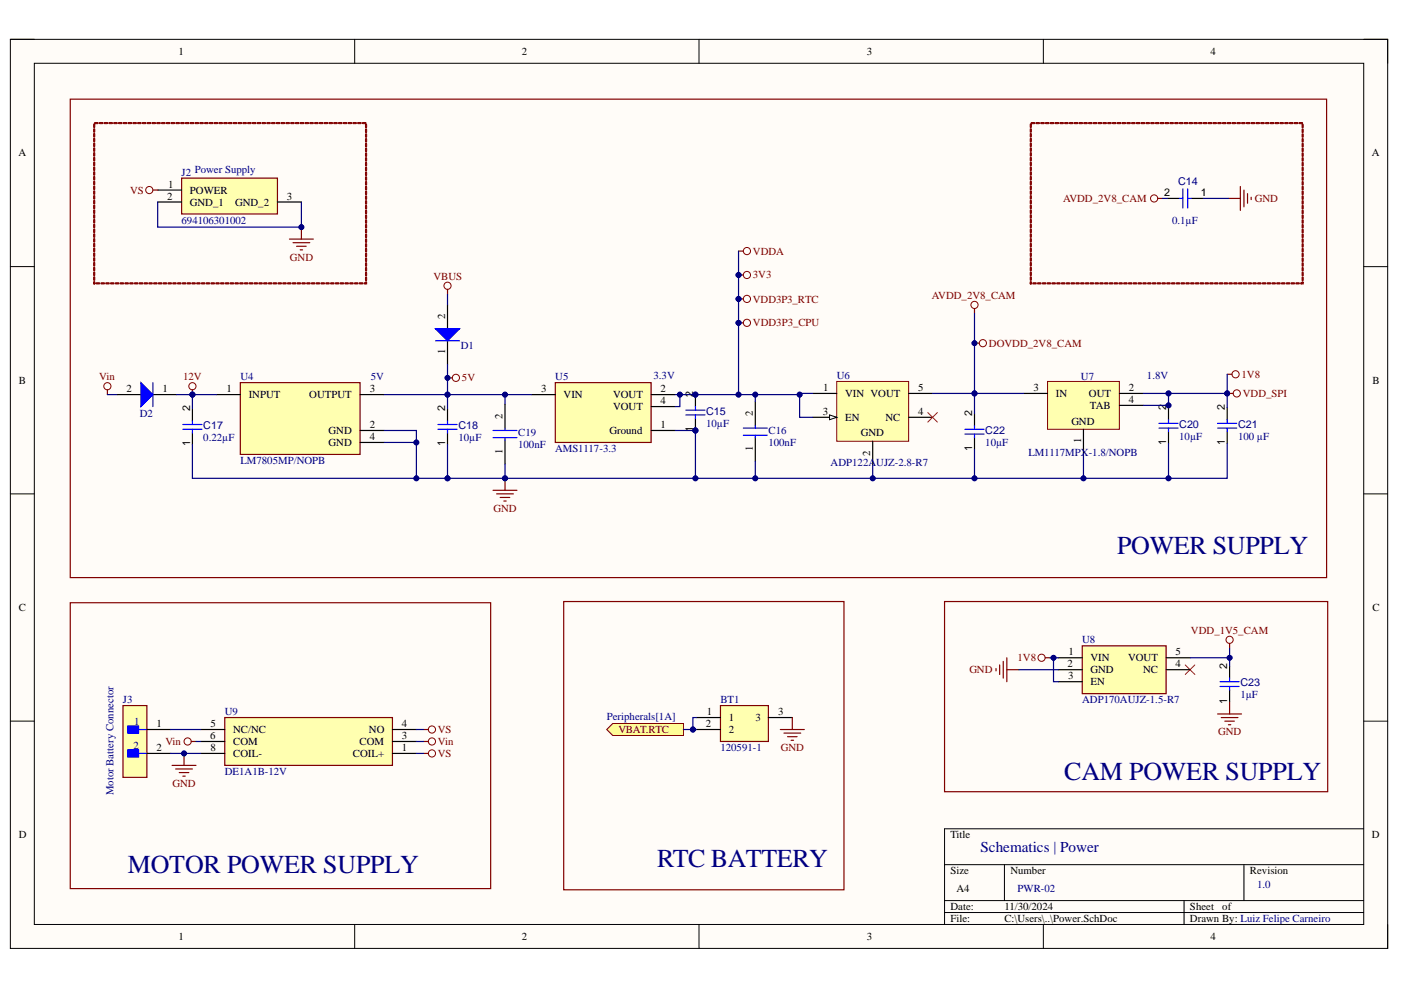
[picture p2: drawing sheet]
<svg xmlns="http://www.w3.org/2000/svg" width="297mm" height="210mm" viewBox="0 0 297 210" stroke-linecap="round" stroke-linejoin="round" font-family="sans-serif">
<path d="M2.2 8.3h292v192.8h-292z" fill-rule="evenodd" fill="#fffcf8"/>
<path d="M2.2 8.3h292v192.8h-292z" fill="none" stroke="#000" stroke-width=".21"/>
<path d="M7.3 13.4h281.8v182.6h-281.8z" fill-rule="evenodd" fill="#fffcf8"/>
<g fill="none" stroke="#000" stroke-width=".21">
<path d="M2.2 8.3h5.1M7.3 13.4h281.8v182.6h-281.8zM75.2 8.3v5.1M148.2 8.3v5.1M221.2 8.3v5.1M289.1 8.3h5.1v5.1M2.2 56.5h5.1M289.1 56.5h5.1M2.2 104.7h5.1M289.1 104.7h5.1M2.2 152.9h5.1M289.1 152.9h5.1"/>
<path d="M289.1 175.7h-88.8v20.3M75.2 196v5.1M148.2 196v5.1M200.3 183.3h88.8M200.3 190.9h88.8M200.3 193.5h88.8M213 183.3v7.6M221.2 196v5.1M251 190.9v5.1M263.7 183.3v7.6M294.2 196v5.1"/>
</g>
<g fill="none" stroke="#800000" stroke-width=".21">
<circle cx="158.4" cy="58.3" r=".76"/>
<circle cx="158.4" cy="53.2" r=".76"/>
</g>
<path d="M156.6 53.2h1M156.6 58.3h1" fill="none" stroke="#800000" stroke-width=".25"/>
<circle cx="156.6" cy="58.3" r=".51" fill="#000080"/>
<circle cx="156.6" cy="58.3" r=".51" fill="none" stroke="#000080" stroke-width=".21"/>
<circle cx="158.4" cy="63.4" r=".76" fill="none" stroke="#800000" stroke-width=".21"/>
<path d="M156.6 63.4h1" fill="none" stroke="#800000" stroke-width=".25"/>
<circle cx="156.6" cy="63.4" r=".51" fill="#000080"/>
<circle cx="156.6" cy="63.4" r=".51" fill="none" stroke="#000080" stroke-width=".21"/>
<circle cx="158.4" cy="68.4" r=".76" fill="none" stroke="#800000" stroke-width=".21"/>
<path d="M156.6 68.4h1" fill="none" stroke="#800000" stroke-width=".25"/>
<circle cx="156.6" cy="68.4" r=".51" fill="#000080"/>
<circle cx="156.6" cy="68.4" r=".51" fill="none" stroke="#000080" stroke-width=".21"/>
<circle cx="262.2" cy="83.4" r=".76" fill="none" stroke="#800000" stroke-width=".21"/>
<path d="M260.4 83.4h1.1" fill="none" stroke="#800000" stroke-width=".25"/>
<path d="M117.7 81.1h20.3v12.7h-20.3z" fill-rule="evenodd" fill="#ffffb0"/>
<path d="M117.7 81.1h20.3v12.7h-20.3zM104.5 104h5.1M105.3 104.7h3.5M106.1 105.5h2M106.8 106.2h.5M107.1 101.4v2.6" fill="none" stroke="#800000" stroke-width=".25"/>
<path d="M94.9 86.7v2.5M94.9 91.8v2.5M112.7 83.7h5M138 83.7h5.1M138 86.2h5.1M138 91.3h5.1" fill="none" stroke="#000" stroke-width=".25"/>
<path d="M92.8 90h4.1M92.8 91h4.1M94.9 89.2v.8M94.9 91v.8" fill="none" stroke="#00f" stroke-width=".25"/>
<circle cx="107.1" cy="101.4" r=".51" fill="#000080"/>
<circle cx="107.1" cy="101.4" r=".51" fill="none" stroke="#000080" stroke-width=".21"/>
<path d="M145.4 87h4.1M145.4 88h4.1" fill="none" stroke="#00f" stroke-width=".25"/>
<circle cx="94.9" cy="60.6" r=".76" fill="none" stroke="#800000" stroke-width=".21"/>
<path d="M14.9 21h266.4v101.5h-266.4zM94.9 61.3v1.1" fill="none" stroke="#800000" stroke-width=".25"/>
<path d="M222.1 80.9h15.2v10.1h-15.2z" fill-rule="evenodd" fill="#ffffb0"/>
<path d="M222.1 80.9h15.2v10.1h-15.2z" fill="none" stroke="#800000" stroke-width=".21"/>
<path d="M217 83.4h5.1M229.7 91v5.1M237.3 83.4h5.1M237.3 86h5.1M247.7 91.5v2.6M260.2 86.5v2.5M260.2 91.5v2.6" fill="none" stroke="#000" stroke-width=".25"/>
<path d="M245.7 89.8h4.1M245.7 90.8h4.1M247.7 90.8v.7M258.2 89.8h4M258.2 90.8h4M260.2 89v.8M260.2 90.8v.7" fill="none" stroke="#00f" stroke-width=".25"/>
<path d="M26.1 149.6h5v15.2h-5z" fill-rule="evenodd" fill="#ffffb0"/>
<path d="M26.1 149.6h5v15.2h-5z" fill="none" stroke="#800000" stroke-width=".25"/>
<path d="M27.1 153.9h2.3v1.5h-2.3z" fill-rule="evenodd" fill="#00f"/>
<path d="M27.1 153.9h2.3v1.5h-2.3zM29.4 154.7h1.7" fill="none" stroke="#00f" stroke-width=".25"/>
<path d="M27.1 159h2.3v1.5h-2.3z" fill-rule="evenodd" fill="#00f"/>
<path d="M27.1 159h2.3v1.5h-2.3zM29.4 159.7h1.7" fill="none" stroke="#00f" stroke-width=".25"/>
<path d="M94.9 64.6v5.1M94.9 72.3v5M31.1 154.7h5.1M31.1 159.7h5.1" fill="none" stroke="#000" stroke-width=".25"/>
<g fill="none" stroke="#800000" stroke-width=".21">
<circle cx="91.6" cy="154.7" r=".76"/>
<circle cx="91.6" cy="159.7" r=".76"/>
</g>
<path d="M14.9 127.8h89.1v60.6h-89.1zM89.8 159.7h1M89.8 154.7h1" fill="none" stroke="#800000" stroke-width=".25"/>
<path d="M92.3 69.7h5.1l-2.5 2.6z" fill="#00f"/>
<path d="M92.3 69.7h5.1l-2.5 2.6zM92.3 72.3h5.1" fill="none" stroke="#00f" stroke-width=".25"/>
<path d="M38.5 37.8h20.3v7.6h-20.3z" fill-rule="evenodd" fill="#ffffb0"/>
<path d="M38.5 37.8h20.3v7.6h-20.3zM61.4 50.7h5M62.1 51.5h3.6M62.9 52.2h2M63.6 53h.6M63.9 48.2v2.5" fill="none" stroke="#800000" stroke-width=".25"/>
<path d="M33.4 40.3h5.1M33.4 42.8h5.1M58.8 42.8h5.1" fill="none" stroke="#000" stroke-width=".25"/>
<circle cx="63.9" cy="48.2" r=".51" fill="#000080"/>
<circle cx="63.9" cy="48.2" r=".51" fill="none" stroke="#000080" stroke-width=".21"/>
<path d="M51 81.1h25.3v15.2h-25.3z" fill-rule="evenodd" fill="#ffffb0"/>
<path d="M51 81.1h25.3v15.2h-25.3zM94.9 80.1h1" fill="none" stroke="#800000" stroke-width=".25"/>
<path d="M40.8 86.7v2.5M40.8 91.8v2.5M45.9 83.7h5.1M76.3 83.7h5.1M76.3 91.3h5.1M76.3 93.8h5.1" fill="none" stroke="#000" stroke-width=".25"/>
<path d="M38.8 90h4M38.8 91h4M40.8 89.2v.8M40.8 91v.8" fill="none" stroke="#00f" stroke-width=".25"/>
<circle cx="96.7" cy="80.1" r=".76" fill="none" stroke="#800000" stroke-width=".21"/>
<circle cx="94.9" cy="80.1" r=".51" fill="#000080"/>
<circle cx="94.9" cy="80.1" r=".51" fill="none" stroke="#000080" stroke-width=".21"/>
<circle cx="22.8" cy="81.9" r=".76" fill="none" stroke="#800000" stroke-width=".21"/>
<path d="M22.8 82.6v1.1" fill="none" stroke="#800000" stroke-width=".25"/>
<path d="M152.8 149.6h10.1v7.6h-10.1z" fill-rule="evenodd" fill="#ffffb0"/>
<path d="M152.8 149.6h10.1v7.6h-10.1zM165.5 154.7h5M166.2 155.4h3.6M167 156.2h2M167.7 157h.5M168 152.1v2.6" fill="none" stroke="#800000" stroke-width=".25"/>
<path d="M147.7 152.1h5.1M147.7 154.7h5.1M162.9 152.1h5.1" fill="none" stroke="#000" stroke-width=".25"/>
<path d="M129.9 153.4h15v2.5h-15l-1.3-1.2z" fill-rule="evenodd" fill="#ffff80"/>
<path d="M129.9 153.4h15v2.5h-15l-1.3-1.2z" fill="none" stroke="#800000" stroke-width=".21"/>
<path d="M119.5 127.5h59.4v61.2h-59.4z" fill="none" stroke="#800000" stroke-width=".25"/>
<path d="M47.7 152.1h35.5v10.2h-35.5z" fill-rule="evenodd" fill="#ffffb0"/>
<path d="M39 159.7v2.6M47.7 152.1h35.5v10.2h-35.5zM36.5 162.3h5.1M37.2 163h3.6M38 163.8h2M38.8 164.6h.5" fill="none" stroke="#800000" stroke-width=".25"/>
<path d="M42.6 159.7h5.1M42.6 157.2h5.1M42.6 154.7h5.1M83.2 159.7h5.1M83.2 157.2h5.1M83.2 154.7h5.1" fill="none" stroke="#000" stroke-width=".25"/>
<circle cx="39" cy="159.7" r=".51" fill="#000080"/>
<circle cx="39" cy="159.7" r=".51" fill="none" stroke="#000080" stroke-width=".21"/>
<g fill="none" stroke="#800000" stroke-width=".21">
<circle cx="31.7" cy="40.3" r=".76"/>
<circle cx="39.8" cy="157.2" r=".76"/>
<circle cx="91.6" cy="157.2" r=".76"/>
</g>
<path d="M32.4 40.3h1M40.5 157.2h1.1M89.8 157.2h1" fill="none" stroke="#800000" stroke-width=".25"/>
<path d="M24.8 83.7h5.1M32.4 83.7h5.1" fill="none" stroke="#000" stroke-width=".25"/>
<path d="M29.9 81.1l2.5 2.6-2.5 2.5z" fill="#00f"/>
<path d="M29.9 81.1l2.5 2.6-2.5 2.5zM32.4 81.1v5.1" fill="none" stroke="#00f" stroke-width=".25"/>
<circle cx="40.8" cy="81.9" r=".76" fill="none" stroke="#800000" stroke-width=".21"/>
<path d="M40.8 82.6v1.1" fill="none" stroke="#800000" stroke-width=".25"/>
<circle cx="40.8" cy="83.7" r=".51" fill="#000080"/>
<circle cx="40.8" cy="83.7" r=".51" fill="none" stroke="#000080" stroke-width=".21"/>
<circle cx="262" cy="79.4" r=".76" fill="none" stroke="#800000" stroke-width=".21"/>
<path d="M260.2 79.4h1" fill="none" stroke="#800000" stroke-width=".25"/>
<path d="M19.9 59.7l.2 .1-.1 .4zM19.9 58.7l.2 .1-.1 .6-.2-.1zM19.9 57.7l.2 .1-.1 .6-.2-.1zM19.9 56.7l.2 .1-.1 .6-.2-.1zM19.9 55.7l.2 .1-.1 .6-.2-.1zM19.9 54.7l.2 .1-.1 .6-.2-.1zM19.9 53.7h.2l-.1 .7-.2-.1zM19.9 52.6l.2 .1-.1 .7-.2-.2zM19.9 51.6l.2 .1-.1 .7-.2-.2zM19.9 50.6l.2 .1-.1 .6-.2-.1zM19.9 49.6l.2 .1-.1 .6-.2-.1zM19.9 48.6l.2 .1-.1 .6-.2-.1zM19.9 47.6l.2 .1-.1 .6-.2-.1zM19.9 46.6l.2 .1-.1 .6-.2-.1zM19.9 45.6h.2l-.1 .7-.2-.1zM19.9 44.5l.2 .1-.1 .7-.2-.2zM19.9 43.5l.2 .1-.1 .7-.2-.2zM19.9 42.5l.2 .1-.1 .6-.2-.1zM19.9 41.5l.2 .1-.1 .6-.2-.1zM19.9 40.5l.2 .1-.1 .6-.2-.1zM19.9 39.5l.2 .1-.1 .6-.2-.1zM19.9 38.5l.2 .1-.1 .6-.2-.1zM19.9 37.5h.2l-.1 .7-.2-.2zM19.9 36.4l.2 .1-.1 .7-.2-.2zM19.9 35.4l.2 .1-.1 .7-.2-.2zM19.9 34.4l.2 .1-.1 .6-.2-.1zM19.9 33.4l.2 .1-.1 .6-.2-.1zM19.9 32.4l.2 .1-.1 .6-.2-.1zM19.9 31.4l.2 .1-.1 .6-.2-.1zM19.9 30.4l.2 .1-.1 .6-.2-.1zM19.9 29.4h.2l-.1 .7-.2-.2zM19.9 28.3l.2 .1-.1 .7-.2-.2zM19.9 27.3l.2 .1-.1 .6-.2-.1zM19.9 26.3l.2 .1-.1 .6-.2-.1zM20.1 26h.6l.1 .1-.6 .1zM21.1 26h.6l.1 .1-.6 .1zM22.1 26h.6l.1 .1-.6 .1zM23.1 26h.6l.1 .1-.6 .1zM24.1 26h.6l.2 .1-.7 .1zM25.2 26h.6l.1 .1-.7 .1zM26.2 26h.6l.1 .1-.6 .1zM27.2 26h.6l.1 .1-.6 .1zM28.2 26h.6l.1 .1-.6 .1zM29.2 26h.6l.1 .1-.6 .1zM30.2 26h.6l.1 .1-.6 .1zM31.2 26h.6l.2 .1-.7 .1zM32.3 26h.5l.2 .1-.7 .1zM33.3 26h.6l.1 .1-.6 .1zM34.3 26h.6l.1 .1-.6 .1zM35.3 26h.6l.1 .1-.6 .1zM36.3 26h.6l.1 .1-.6 .1zM37.3 26h.6l.1 .1-.6 .1zM38.3 26h.6l.2 .1-.7 .1zM39.4 26h.5l.2 .1-.7 .1zM40.4 26h.6l.1 .1-.6 .1zM41.4 26h.6l.1 .1-.6 .1zM42.4 26h.6l.1 .1-.6 .1zM43.4 26h.6l.1 .1-.6 .1zM44.4 26h.6l.1 .1-.6 .1zM45.4 26h.6l.2 .1-.7 .1zM46.5 26h.5l.2 .1-.7 .1zM47.5 26h.6l.1 .1-.6 .1zM48.5 26h.6l.1 .1-.6 .1zM49.5 26h.6l.1 .1-.6 .1zM50.5 26h.6l.1 .1-.6 .1zM51.5 26h.6l.1 .1-.6 .1zM52.5 26h.6l.2 .1-.7 .1zM53.5 26h.6l.2 .1-.7 .1zM54.6 26h.6l.1 .1-.6 .1zM55.6 26h.6l.1 .1-.6 .1zM56.6 26h.6l.1 .1-.6 .1zM57.6 26h.6l.1 .1-.6 .1zM58.6 26h.6l.1 .1-.6 .1zM59.6 26h.6l.2 .1-.7 .1zM60.6 26h.6l.2 .1-.7 .1zM61.7 26h.6l.1 .1-.6 .1zM62.7 26h.6l.1 .1-.6 .1zM63.7 26h.6l.1 .1-.6 .1zM64.7 26h.6l.1 .1-.6 .1zM65.7 26h.6l.1 .1-.6 .1zM66.7 26h.6l.2 .1-.7 .1zM67.7 26h.6l.2 .1-.7 .1zM68.8 26h.6l.1 .1-.6 .1zM69.8 26h.6l.1 .1-.6 .1zM70.8 26h.6l.1 .1-.6 .1zM71.8 26h.6l.1 .1-.6 .1zM72.8 26h.6l.1 .1-.6 .1zM73.8 26h.6l.2 .1-.7 .1zM74.8 26h.6l.2 .1-.7 .1zM75.9 26h.6l.1 .1-.7 .1zM76.9 26h.6l.1 .1-.6 .1zM77.5 26.4l.2 .1-.1 .6-.1-.1zM77.5 27.4l.2 .1-.1 .6-.1-.1zM77.5 28.4l.2 .1-.1 .6-.1-.1zM77.5 29.4l.2 .1-.1 .6-.1-.1zM77.5 30.4l.2 .1-.1 .6-.1-.1zM77.5 31.4l.2 .1-.1 .7-.1-.2zM77.5 32.4l.2 .1-.1 .7-.1-.2zM77.5 33.5h.2l-.1 .7-.1-.1zM77.5 34.5l.2 .1-.1 .6-.1-.1zM77.5 35.5l.2 .1-.1 .6-.1-.1zM77.5 36.5l.2 .1-.1 .6-.1-.1zM77.5 37.5l.2 .1-.1 .6-.1-.1zM77.5 38.5l.2 .1-.1 .6-.1-.1zM77.5 39.5l.2 .1-.1 .7-.1-.2zM77.5 40.5l.2 .1-.1 .7-.1-.2zM77.5 41.6h.2l-.1 .7-.1-.1zM77.5 42.6l.2 .1-.1 .6-.1-.1zM77.5 43.6l.2 .1-.1 .6-.1-.1zM77.5 44.6l.2 .1-.1 .6-.1-.1zM77.5 45.6l.2 .1-.1 .6-.1-.1zM77.5 46.6l.2 .1-.1 .6-.1-.1zM77.5 47.6l.2 .1-.1 .7-.1-.2zM77.5 48.7h.2l-.1 .7-.1-.2zM77.5 49.7l.2 .1-.1 .6-.1-.1zM77.5 50.7l.2 .1-.1 .6-.1-.1zM77.5 51.7l.2 .1-.1 .6-.1-.1zM77.5 52.7l.2 .1-.1 .6-.1-.1zM77.5 53.7l.2 .1-.1 .6-.1-.1zM77.5 54.7l.2 .1-.1 .6-.1-.1zM77.5 55.7l.2 .1-.1 .7-.1-.2zM77.5 56.8h.2l-.1 .7-.1-.2zM77.5 57.8l.2 .1-.1 .6-.1-.1zM77.5 58.8l.2 .1-.1 .6-.1-.1zM77.2 60h.4l-.1 .1 .1-.3 .1 .4h-.5zM76.2 60h.6l.1 .1-.6 .1zM75.2 60h.6l.1 .1-.6 .1zM74.2 60h.6l.1 .1-.6 .1zM73.2 60h.6l.1 .1-.7 .1zM72.1 60h.6l.2 .1-.7 .1zM71.1 60h.6l.2 .1-.7 .1zM70.1 60h.6l.1 .1-.6 .1zM69.1 60h.6l.1 .1-.6 .1zM68.1 60h.6l.1 .1-.6 .1zM67.1 60h.6l.1 .1-.6 .1zM66.1 60h.6l.1 .1-.7 .1zM65 60h.6l.2 .1-.7 .1zM64 60h.6l.2 .1-.7 .1zM63 60h.6l.1 .1-.6 .1zM62 60h.6l.1 .1-.6 .1zM61 60h.6l.1 .1-.6 .1zM60 60h.6l.1 .1-.6 .1zM59 60h.6l.1 .1-.7 .1zM57.9 60h.6l.2 .1-.7 .1zM56.9 60h.6l.2 .1-.7 .1zM55.9 60h.6l.1 .1-.6 .1zM54.9 60h.6l.1 .1-.6 .1zM53.9 60h.6l.1 .1-.6 .1zM52.9 60h.6l.1 .1-.6 .1zM51.9 60h.6l.1 .1-.6 .1zM50.8 60h.6l.2 .1-.7 .1zM49.8 60h.6l.2 .1-.7 .1zM48.8 60h.6l.1 .1-.6 .1zM47.8 60h.6l.1 .1-.6 .1zM46.8 60h.6l.1 .1-.6 .1zM45.8 60h.6l.1 .1-.6 .1zM44.8 60h.6l.1 .1-.6 .1zM43.7 60h.6l.2 .1-.7 .1zM42.7 60h.6l.2 .1-.7 .1zM41.7 60h.6l.1 .1-.6 .1zM40.7 60h.6l.1 .1-.6 .1zM39.7 60h.6l.1 .1-.6 .1zM38.7 60h.6l.1 .1-.6 .1zM37.7 60h.6l.1 .1-.6 .1zM36.6 60h.6l.2 .1-.7 .1zM35.6 60h.6l.2 .1-.7 .1zM34.6 60h.6l.1 .1-.6 .1zM33.6 60h.6l.1 .1-.6 .1zM32.6 60h.6l.1 .1-.6 .1zM31.6 60h.6l.1 .1-.6 .1zM30.6 60h.6l.1 .1-.6 .1zM29.6 60h.5l.2 .1-.7 .1zM28.5 60h.6l.2 .1-.7 .1zM27.5 60h.6l.1 .1-.6 .1zM26.5 60h.6l.1 .1-.6 .1zM25.5 60h.6l.1 .1-.6 .1zM24.5 60h.6l.1 .1-.6 .1zM23.5 60h.6l.1 .1-.6 .1zM22.5 60h.5l.2 .1-.7 .1zM21.4 60h.6l.2 .1-.7 .1zM20.4 60h.6l.1 .1-.6 .1zM19.8 60.1a.15 .15 0 0 1 .3 0 .15 .15 0 0 1-.3 0z" fill="#800000" stroke="#800000" stroke-width=".21"/>
<path d="M177.4 80.9h15.2v12.7h-15.2z" fill-rule="evenodd" fill="#ffffb0"/>
<path d="M177.4 80.9h15.2v12.7h-15.2z" fill="none" stroke="#800000" stroke-width=".21"/>
<path d="M172.3 83.4h5.1M172.3 88.5h5.1M185 93.6v5" fill="none" stroke="#000" stroke-width=".25"/>
<path d="M175.9 88l1.5 .5-1.5 .5z" fill="#f8fcff"/>
<path d="M175.9 88l1.5 .5-1.5 .5z" fill="none" stroke="#000" stroke-width=".21"/>
<path d="M192.6 88.5h5.1M192.6 83.4h5.1" fill="none" stroke="#000" stroke-width=".25"/>
<path d="M196.7 87.5l2 2M198.7 87.5l-2 2" fill="none" stroke="#f00" stroke-width=".21"/>
<circle cx="208.4" cy="72.8" r=".76" fill="none" stroke="#800000" stroke-width=".21"/>
<path d="M206.6 72.8h1" fill="none" stroke="#800000" stroke-width=".25"/>
<circle cx="206.6" cy="72.8" r=".51" fill="#000080"/>
<circle cx="206.6" cy="72.8" r=".51" fill="none" stroke="#000080" stroke-width=".21"/>
<g fill="none" stroke="#800000" stroke-width=".25">
<path d="M263 39.5v5.1M245.5 42.1h1M260.4 42.1h2.6M263.7 40.3v3.6M264.5 41.1v2M265.3 41.8v.5M206.6 65.4v1M200.3 127.5h81.2v40.4h-81.2zM213.5 139.5v5M221.6 139.5h1M260.7 136.4v1M211.2 141.7v.5"/>
<path d="M211.9 141v2M212.7 140.2v3.6M213.5 142h2.5M258.2 151.4h5M258.9 152.1h3.6M259.7 152.9h2M260.4 153.7h.6M260.7 148.8v2.6"/>
</g>
<g fill="none" stroke="#800000" stroke-width=".21">
<circle cx="244.7" cy="42.1" r=".76"/>
<circle cx="206.6" cy="64.6" r=".76"/>
<circle cx="220.8" cy="139.5" r=".76"/>
<circle cx="260.7" cy="135.7" r=".76"/>
</g>
<path d="M251.3 141l2 2M253.3 141l-2 2" fill="none" stroke="#f00" stroke-width=".21"/>
<path d="M247.5 42.1h2.5M252.6 42.1h2.5M260.7 141.2v2.6M260.7 146.3v2.5" fill="none" stroke="#000" stroke-width=".25"/>
<path d="M250 42.1h.8M250.8 40v4.1M251.8 40v4.1M251.8 42.1h.8M258.7 144.5h4M258.7 145.5h4M260.7 143.8v.7M260.7 145.5v.8" fill="none" stroke="#00f" stroke-width=".25"/>
<path d="M218.5 59.7l.2 .1-.2 .4zM218.5 58.7l.2 .1-.2 .6-.1-.1zM218.5 57.7l.2 .1-.2 .6-.1-.1zM218.5 56.7l.2 .1-.2 .6-.1-.1zM218.5 55.7l.2 .1-.2 .6-.1-.1zM218.5 54.7l.2 .1-.2 .6-.1-.1zM218.5 53.7l.2 .1-.2 .6-.1-.1zM218.5 52.6l.2 .1-.2 .7-.1-.2zM218.5 51.6l.2 .1-.2 .7-.1-.2zM218.5 50.6l.2 .1-.2 .6-.1-.1zM218.5 49.6l.2 .1-.2 .6-.1-.1zM218.5 48.6l.2 .1-.2 .6-.1-.1zM218.5 47.6l.2 .1-.2 .6-.1-.1zM218.5 46.6l.2 .1-.2 .6-.1-.1zM218.5 45.6h.2l-.2 .7-.1-.1zM218.5 44.5l.2 .1-.2 .7-.1-.2zM218.5 43.5l.2 .1-.2 .7-.1-.2zM218.5 42.5l.2 .1-.2 .6-.1-.1zM218.5 41.5l.2 .1-.2 .6-.1-.1zM218.5 40.5l.2 .1-.2 .6-.1-.1zM218.5 39.5l.2 .1-.2 .6-.1-.1zM218.5 38.5l.2 .1-.2 .6-.1-.1zM218.5 37.5h.2l-.2 .7-.1-.1zM218.5 36.4l.2 .1-.2 .7-.1-.2zM218.5 35.4l.2 .1-.2 .7-.1-.2zM218.5 34.4l.2 .1-.2 .6-.1-.1zM218.5 33.4l.2 .1-.2 .6-.1-.1zM218.5 32.4l.2 .1-.2 .6-.1-.1zM218.5 31.4l.2 .1-.2 .6-.1-.1zM218.5 30.4l.2 .1-.2 .6-.1-.1zM218.5 29.4h.2l-.2 .7-.1-.2zM218.5 28.3l.2 .1-.2 .7-.1-.2zM218.5 27.3l.2 .1-.2 .7-.1-.2zM218.5 26.3l.2 .1-.2 .6-.1-.1zM218.7 26h.6l.1 .1-.7 .1zM219.7 26h.6l.1 .1-.6 .1zM220.7 26h.6l.1 .1-.6 .1zM221.7 26h.6l.1 .1-.6 .1zM222.7 26h.6l.1 .1-.6 .1zM223.7 26h.6l.2 .1-.7 .1zM224.7 26h.6l.2 .1-.7 .1zM225.8 26h.6l.1 .1-.7 .1zM226.8 26h.6l.1 .1-.6 .1zM227.8 26h.6l.1 .1-.6 .1zM228.8 26h.6l.1 .1-.6 .1zM229.8 26h.6l.1 .1-.6 .1zM230.8 26h.6l.1 .1-.6 .1zM231.8 26h.6l.2 .1-.7 .1zM232.8 26h.6l.2 .1-.7 .1zM233.9 26h.6l.1 .1-.7 .1zM234.9 26h.6l.1 .1-.6 .1zM235.9 26h.6l.1 .1-.6 .1zM236.9 26h.6l.1 .1-.6 .1zM237.9 26h.6l.1 .1-.6 .1zM238.9 26h.6l.2 .1-.7 .1zM239.9 26h.6l.2 .1-.7 .1zM241 26h.6l.1 .1-.7 .1zM242 26h.6l.1 .1-.6 .1zM243 26h.6l.1 .1-.6 .1zM244 26h.6l.1 .1-.6 .1zM245 26h.6l.1 .1-.6 .1zM246 26h.6l.2 .1-.7 .1zM247 26h.7l.1 .1-.7 .1zM248.1 26h.6l.1 .1-.6 .1zM249.1 26h.6l.1 .1-.6 .1zM250.1 26h.6l.1 .1-.6 .1zM251.1 26h.6l.1 .1-.6 .1zM252.1 26h.6l.1 .1-.6 .1zM253.1 26h.6l.2 .1-.7 .1zM254.2 26h.5l.2 .1-.7 .1zM255.2 26h.6l.1 .1-.6 .1zM256.2 26h.6l.1 .1-.6 .1zM257.2 26h.6l.1 .1-.6 .1zM258.2 26h.6l.1 .1-.6 .1zM259.2 26h.6l.1 .1-.6 .1zM260.2 26h.6l.2 .1-.7 .1zM261.2 26h.6l.2 .1-.7 .1zM262.3 26h.6l.1 .1-.6 .1zM263.3 26h.6l.1 .1-.6 .1zM264.3 26h.6l.1 .1-.6 .1zM265.3 26h.6l.1 .1-.6 .1zM266.3 26h.6l.1 .1-.6 .1zM267.3 26h.6l.1 .1-.6 .1zM268.3 26h.6l.2 .1-.7 .1zM269.4 26h.6l.1 .1-.6 .1zM270.4 26h.6l.1 .1-.6 .1zM271.4 26h.6l.1 .1-.6 .1zM272.4 26h.6l.1 .1-.6 .1zM273.4 26h.6l.1 .1-.6 .1zM274.4 26h.6l.2 .1-.7 .1zM275.4 26h.6l.2 .1-.7 .1zM276.1 26.4l.2 .1-.1 .6-.1-.1zM276.1 27.4l.2 .1-.1 .6-.1-.1zM276.1 28.4l.2 .1-.1 .6-.1-.1zM276.1 29.4l.2 .1-.1 .6-.1-.1zM276.1 30.4l.2 .1-.1 .6-.1-.1zM276.1 31.4l.2 .1-.1 .7-.1-.2zM276.1 32.4l.2 .1-.1 .7-.1-.2zM276.1 33.5h.2l-.1 .7-.1-.1zM276.1 34.5l.2 .1-.1 .6-.1-.1zM276.1 35.5l.2 .1-.1 .6-.1-.1zM276.1 36.5l.2 .1-.1 .6-.1-.1zM276.1 37.5l.2 .1-.1 .6-.1-.1zM276.1 38.5l.2 .1-.1 .6-.1-.1zM276.1 39.5l.2 .1-.1 .7-.1-.2zM276.1 40.5l.2 .1-.1 .7-.1-.2zM276.1 41.6h.2l-.1 .7-.1-.1zM276.1 42.6l.2 .1-.1 .6-.1-.1zM276.1 43.6l.2 .1-.1 .6-.1-.1zM276.1 44.6l.2 .1-.1 .6-.1-.1zM276.1 45.6l.2 .1-.1 .6-.1-.1zM276.1 46.6l.2 .1-.1 .6-.1-.1zM276.1 47.6l.2 .1-.1 .7-.1-.2zM276.1 48.7h.2l-.1 .7-.1-.2zM276.1 49.7l.2 .1-.1 .6-.1-.1zM276.1 50.7l.2 .1-.1 .6-.1-.1zM276.1 51.7l.2 .1-.1 .6-.1-.1zM276.1 52.7l.2 .1-.1 .6-.1-.1zM276.1 53.7l.2 .1-.1 .6-.1-.1zM276.1 54.7l.2 .1-.1 .6-.1-.1zM276.1 55.7l.2 .1-.1 .7-.1-.2zM276.1 56.8h.2l-.1 .7-.1-.2zM276.1 57.8l.2 .1-.1 .6-.1-.1zM276.1 58.8l.2 .1-.1 .6-.1-.1zM275.8 60h.4l-.1 .1 .1-.3 .1 .4h-.5zM274.8 60h.6l.1 .1-.6 .1zM273.8 60h.6l.1 .1-.7 .1zM272.7 60h.6l.2 .1-.7 .1zM271.7 60h.6l.2 .1-.7 .1zM270.7 60h.6l.1 .1-.6 .1zM269.7 60h.6l.1 .1-.6 .1zM268.7 60h.6l.1 .1-.6 .1zM267.7 60h.6l.1 .1-.6 .1zM266.7 60h.6l.1 .1-.7 .1zM265.6 60h.6l.2 .1-.7 .1zM264.6 60h.6l.2 .1-.7 .1zM263.6 60h.6l.1 .1-.6 .1zM262.6 60h.6l.1 .1-.6 .1zM261.6 60h.6l.1 .1-.6 .1zM260.6 60h.6l.1 .1-.6 .1zM259.6 60h.6l.1 .1-.6 .1zM258.5 60h.6l.2 .1-.7 .1zM257.5 60h.6l.2 .1-.7 .1zM256.5 60h.6l.1 .1-.6 .1zM255.5 60h.6l.1 .1-.6 .1zM254.5 60h.6l.1 .1-.6 .1zM253.5 60h.6l.1 .1-.6 .1zM252.5 60h.6l.1 .1-.6 .1zM251.4 60h.6l.2 .1-.7 .1zM250.4 60h.6l.2 .1-.7 .1zM249.4 60h.6l.1 .1-.6 .1zM248.4 60h.6l.1 .1-.6 .1zM247.4 60h.6l.1 .1-.6 .1zM246.4 60h.6l.1 .1-.6 .1zM245.4 60h.6l.1 .1-.6 .1zM244.3 60h.6l.2 .1-.7 .1zM243.3 60h.6l.2 .1-.7 .1zM242.3 60h.6l.1 .1-.6 .1zM241.3 60h.6l.1 .1-.6 .1zM240.3 60h.6l.1 .1-.6 .1zM239.3 60h.6l.1 .1-.6 .1zM238.3 60h.6l.1 .1-.6 .1zM237.2 60h.6l.2 .1-.7 .1zM236.2 60h.6l.2 .1-.7 .1zM235.2 60h.6l.1 .1-.6 .1zM234.2 60h.6l.1 .1-.6 .1zM233.2 60h.6l.1 .1-.6 .1zM232.2 60h.6l.1 .1-.6 .1zM231.2 60h.6l.1 .1-.6 .1zM230.2 60h.5l.2 .1-.7 .1zM229.1 60h.6l.2 .1-.7 .1zM228.1 60h.6l.1 .1-.6 .1zM227.1 60h.6l.1 .1-.6 .1zM226.1 60h.6l.1 .1-.6 .1zM225.1 60h.6l.1 .1-.6 .1zM224.1 60h.6l.1 .1-.6 .1zM223.1 60h.6l.1 .1-.7 .1zM222 60h.6l.2 .1-.7 .1zM221 60h.6l.1 .1-.6 .1zM220 60h.6l.1 .1-.6 .1zM219 60h.6l.1 .1-.6 .1zM218.4 60.1a.15 .15 0 0 1 .3 0 .15 .15 0 0 1-.3 0z" fill="#800000" stroke="#800000" stroke-width=".21"/>
<path d="M229.5 136.9h17.7v10.2h-17.7z" fill-rule="evenodd" fill="#ffffb0"/>
<path d="M229.5 136.9h17.7v10.2h-17.7z" fill="none" stroke="#800000" stroke-width=".25"/>
<path d="M107.1 85.7v5.1M107.1 93.3v5.1M160.1 92.8v5.1M206.6 87.7v2.6M206.6 92.8v2.5M224.4 139.5h5.1M247.2 139.5h5.1M224.4 142h5.1M224.4 144.5h5.1M247.2 142h5.1" fill="none" stroke="#000" stroke-width=".25"/>
<path d="M104.5 92.8h5.1M104.5 91.3h5.1M107.1 90.8v.5M107.1 92.8v.5M157.6 92.3h5.1M157.6 90.8h5.1M160.1 92.3v.5M204.6 91h4M204.6 92h4M206.6 90.3v.7M206.6 92v.8" fill="none" stroke="#00f" stroke-width=".25"/>
<path d="M156.6 58.3v5.1" fill="none" stroke="#000080" stroke-width=".25"/>
<circle cx="156.6" cy="58.3" r=".51" fill="#000080"/>
<circle cx="156.6" cy="58.3" r=".51" fill="none" stroke="#000080" stroke-width=".21"/>
<circle cx="156.6" cy="63.4" r=".51" fill="#000080"/>
<circle cx="156.6" cy="63.4" r=".51" fill="none" stroke="#000080" stroke-width=".21"/>
<path d="M156.6 53.2v5.1" fill="none" stroke="#000080" stroke-width=".25"/>
<circle cx="156.6" cy="58.3" r=".51" fill="#000080"/>
<circle cx="156.6" cy="58.3" r=".51" fill="none" stroke="#000080" stroke-width=".21"/>
<path d="M242.4 83.4h18" fill="none" stroke="#000080" stroke-width=".25"/>
<circle cx="260.2" cy="83.4" r=".51" fill="#000080"/>
<circle cx="260.2" cy="83.4" r=".51" fill="none" stroke="#000080" stroke-width=".21"/>
<circle cx="247.7" cy="83.4" r=".51" fill="#000080"/>
<circle cx="247.7" cy="83.4" r=".51" fill="none" stroke="#000080" stroke-width=".21"/>
<path d="M94.9 62.4v2.2M143.1 91.3h4.3M144.1 83.7v2.5h-1" fill="none" stroke="#000080" stroke-width=".25"/>
<circle cx="144.1" cy="83.7" r=".51" fill="#000080"/>
<circle cx="144.1" cy="83.7" r=".51" fill="none" stroke="#000080" stroke-width=".21"/>
<path d="M143.1 83.7h13.5" fill="none" stroke="#000080" stroke-width=".25"/>
<circle cx="156.6" cy="83.7" r=".51" fill="#000080"/>
<circle cx="156.6" cy="83.7" r=".51" fill="none" stroke="#000080" stroke-width=".21"/>
<circle cx="144.1" cy="83.7" r=".51" fill="#000080"/>
<circle cx="144.1" cy="83.7" r=".51" fill="none" stroke="#000080" stroke-width=".21"/>
<path d="M94.9 94.3v7.1" fill="none" stroke="#000080" stroke-width=".25"/>
<circle cx="94.9" cy="101.4" r=".51" fill="#000080"/>
<circle cx="94.9" cy="101.4" r=".51" fill="none" stroke="#000080" stroke-width=".21"/>
<path d="M33.4 42.8v5.4h30.5v-5.4" fill="none" stroke="#000080" stroke-width=".25"/>
<circle cx="63.9" cy="48.2" r=".51" fill="#000080"/>
<circle cx="63.9" cy="48.2" r=".51" fill="none" stroke="#000080" stroke-width=".21"/>
<path d="M81.4 91.3h6.9v2.5" fill="none" stroke="#000080" stroke-width=".25"/>
<circle cx="88.3" cy="93.8" r=".51" fill="#000080"/>
<circle cx="88.3" cy="93.8" r=".51" fill="none" stroke="#000080" stroke-width=".21"/>
<path d="M94.9 83.7v3" fill="none" stroke="#000080" stroke-width=".25"/>
<circle cx="94.9" cy="83.7" r=".51" fill="#000080"/>
<circle cx="94.9" cy="83.7" r=".51" fill="none" stroke="#000080" stroke-width=".21"/>
<path d="M94.9 77.3v6.4" fill="none" stroke="#000080" stroke-width=".25"/>
<circle cx="94.9" cy="83.7" r=".51" fill="#000080"/>
<circle cx="94.9" cy="83.7" r=".51" fill="none" stroke="#000080" stroke-width=".21"/>
<circle cx="94.9" cy="80.1" r=".51" fill="#000080"/>
<circle cx="94.9" cy="80.1" r=".51" fill="none" stroke="#000080" stroke-width=".21"/>
<path d="M144.9 154.7h2" fill="none" stroke="#000080" stroke-width=".25"/>
<circle cx="146.9" cy="154.7" r=".51" fill="#000080"/>
<circle cx="146.9" cy="154.7" r=".51" fill="none" stroke="#000080" stroke-width=".21"/>
<path d="M146.9 154.7h.8" fill="none" stroke="#000080" stroke-width=".25"/>
<circle cx="146.9" cy="154.7" r=".51" fill="#000080"/>
<circle cx="146.9" cy="154.7" r=".51" fill="none" stroke="#000080" stroke-width=".21"/>
<path d="M147.7 152.1h-.8v2.6" fill="none" stroke="#000080" stroke-width=".25"/>
<circle cx="146.9" cy="154.7" r=".51" fill="#000080"/>
<circle cx="146.9" cy="154.7" r=".51" fill="none" stroke="#000080" stroke-width=".21"/>
<path d="M36.2 159.7h6.4M36.2 154.7h6.4M88.3 159.7h1.5" fill="none" stroke="#000080" stroke-width=".25"/>
<circle cx="39" cy="159.7" r=".51" fill="#000080"/>
<circle cx="39" cy="159.7" r=".51" fill="none" stroke="#000080" stroke-width=".21"/>
<path d="M40.8 83.7v3M41.6 157.2h1M88.3 154.7h1.5M88.3 157.2h1.5" fill="none" stroke="#000080" stroke-width=".25"/>
<circle cx="40.8" cy="83.7" r=".51" fill="#000080"/>
<circle cx="40.8" cy="83.7" r=".51" fill="none" stroke="#000080" stroke-width=".21"/>
<path d="M22.8 83.7h2M40.8 83.7h5.1" fill="none" stroke="#000080" stroke-width=".25"/>
<circle cx="40.8" cy="83.7" r=".51" fill="#000080"/>
<circle cx="40.8" cy="83.7" r=".51" fill="none" stroke="#000080" stroke-width=".21"/>
<path d="M37.5 83.7h3.3" fill="none" stroke="#000080" stroke-width=".25"/>
<circle cx="40.8" cy="83.7" r=".51" fill="#000080"/>
<circle cx="40.8" cy="83.7" r=".51" fill="none" stroke="#000080" stroke-width=".21"/>
<path d="M81.4 93.8h6.9v7.6h-47.5v-7.1" fill="none" stroke="#000080" stroke-width=".25"/>
<circle cx="88.3" cy="101.4" r=".51" fill="#000080"/>
<circle cx="88.3" cy="101.4" r=".51" fill="none" stroke="#000080" stroke-width=".21"/>
<circle cx="88.3" cy="93.8" r=".51" fill="#000080"/>
<circle cx="88.3" cy="93.8" r=".51" fill="none" stroke="#000080" stroke-width=".21"/>
<path d="M156.6 63.4v5" fill="none" stroke="#000080" stroke-width=".25"/>
<circle cx="156.6" cy="63.4" r=".51" fill="#000080"/>
<circle cx="156.6" cy="63.4" r=".51" fill="none" stroke="#000080" stroke-width=".21"/>
<circle cx="156.6" cy="68.4" r=".51" fill="#000080"/>
<circle cx="156.6" cy="68.4" r=".51" fill="none" stroke="#000080" stroke-width=".21"/>
<path d="M197.7 83.4h19.3" fill="none" stroke="#000080" stroke-width=".25"/>
<circle cx="206.6" cy="83.4" r=".51" fill="#000080"/>
<circle cx="206.6" cy="83.4" r=".51" fill="none" stroke="#000080" stroke-width=".21"/>
<path d="M229.7 96.1v5.3" fill="none" stroke="#000080" stroke-width=".25"/>
<circle cx="229.7" cy="101.4" r=".51" fill="#000080"/>
<circle cx="229.7" cy="101.4" r=".51" fill="none" stroke="#000080" stroke-width=".21"/>
<path d="M206.6 95.3v6.1" fill="none" stroke="#000080" stroke-width=".25"/>
<circle cx="206.6" cy="101.4" r=".51" fill="#000080"/>
<circle cx="206.6" cy="101.4" r=".51" fill="none" stroke="#000080" stroke-width=".21"/>
<path d="M222.6 139.5h1.8M216 142h8.4" fill="none" stroke="#000080" stroke-width=".25"/>
<circle cx="223.4" cy="139.5" r=".51" fill="#000080"/>
<circle cx="223.4" cy="139.5" r=".51" fill="none" stroke="#000080" stroke-width=".21"/>
<path d="M223.4 139.5v5h1" fill="none" stroke="#000080" stroke-width=".25"/>
<circle cx="223.4" cy="139.5" r=".51" fill="#000080"/>
<circle cx="223.4" cy="139.5" r=".51" fill="none" stroke="#000080" stroke-width=".21"/>
<path d="M252.3 139.5h8.4v1.7" fill="none" stroke="#000080" stroke-width=".25"/>
<circle cx="260.7" cy="139.5" r=".51" fill="#000080"/>
<circle cx="260.7" cy="139.5" r=".51" fill="none" stroke="#000080" stroke-width=".21"/>
<path d="M260.7 137.4v2.1" fill="none" stroke="#000080" stroke-width=".25"/>
<circle cx="260.7" cy="139.5" r=".51" fill="#000080"/>
<circle cx="260.7" cy="139.5" r=".51" fill="none" stroke="#000080" stroke-width=".21"/>
<path d="M247.7 83.4v2.6h-5.3" fill="none" stroke="#000080" stroke-width=".25"/>
<circle cx="247.7" cy="83.4" r=".51" fill="#000080"/>
<circle cx="247.7" cy="83.4" r=".51" fill="none" stroke="#000080" stroke-width=".21"/>
<path d="M247.7 94.1v7.3" fill="none" stroke="#000080" stroke-width=".25"/>
<circle cx="247.7" cy="101.4" r=".51" fill="#000080"/>
<circle cx="247.7" cy="101.4" r=".51" fill="none" stroke="#000080" stroke-width=".21"/>
<path d="M260.2 79.4v4" fill="none" stroke="#000080" stroke-width=".25"/>
<circle cx="260.2" cy="83.4" r=".51" fill="#000080"/>
<circle cx="260.2" cy="83.4" r=".51" fill="none" stroke="#000080" stroke-width=".21"/>
<path d="M260.2 83.4v3.1" fill="none" stroke="#000080" stroke-width=".25"/>
<circle cx="260.2" cy="83.4" r=".51" fill="#000080"/>
<circle cx="260.2" cy="83.4" r=".51" fill="none" stroke="#000080" stroke-width=".21"/>
<path d="M206.6 66.4v17" fill="none" stroke="#000080" stroke-width=".25"/>
<circle cx="206.6" cy="83.4" r=".51" fill="#000080"/>
<circle cx="206.6" cy="83.4" r=".51" fill="none" stroke="#000080" stroke-width=".21"/>
<circle cx="206.6" cy="72.8" r=".51" fill="#000080"/>
<circle cx="206.6" cy="72.8" r=".51" fill="none" stroke="#000080" stroke-width=".21"/>
<path d="M246.5 42.1h1M255.1 42.1h5.3M206.6 83.4v4.3" fill="none" stroke="#000080" stroke-width=".25"/>
<circle cx="206.6" cy="83.4" r=".51" fill="#000080"/>
<circle cx="206.6" cy="83.4" r=".51" fill="none" stroke="#000080" stroke-width=".21"/>
<path d="M81.4 83.7h31.3" fill="none" stroke="#000080" stroke-width=".25"/>
<circle cx="94.9" cy="83.7" r=".51" fill="#000080"/>
<circle cx="94.9" cy="83.7" r=".51" fill="none" stroke="#000080" stroke-width=".21"/>
<circle cx="107.1" cy="83.7" r=".51" fill="#000080"/>
<circle cx="107.1" cy="83.7" r=".51" fill="none" stroke="#000080" stroke-width=".21"/>
<path d="M107.1 83.7v2" fill="none" stroke="#000080" stroke-width=".25"/>
<circle cx="107.1" cy="83.7" r=".51" fill="#000080"/>
<circle cx="107.1" cy="83.7" r=".51" fill="none" stroke="#000080" stroke-width=".21"/>
<path d="M88.3 101.4h6.6" fill="none" stroke="#000080" stroke-width=".25"/>
<circle cx="88.3" cy="101.4" r=".51" fill="#000080"/>
<circle cx="88.3" cy="101.4" r=".51" fill="none" stroke="#000080" stroke-width=".21"/>
<circle cx="94.9" cy="101.4" r=".51" fill="#000080"/>
<circle cx="94.9" cy="101.4" r=".51" fill="none" stroke="#000080" stroke-width=".21"/>
<path d="M107.1 98.4v3" fill="none" stroke="#000080" stroke-width=".25"/>
<circle cx="107.1" cy="101.4" r=".51" fill="#000080"/>
<circle cx="107.1" cy="101.4" r=".51" fill="none" stroke="#000080" stroke-width=".21"/>
<path d="M147.4 101.4h37.6" fill="none" stroke="#000080" stroke-width=".25"/>
<circle cx="147.4" cy="101.4" r=".51" fill="#000080"/>
<circle cx="147.4" cy="101.4" r=".51" fill="none" stroke="#000080" stroke-width=".21"/>
<circle cx="160.1" cy="101.4" r=".51" fill="#000080"/>
<circle cx="160.1" cy="101.4" r=".51" fill="none" stroke="#000080" stroke-width=".21"/>
<circle cx="185" cy="101.4" r=".51" fill="#000080"/>
<circle cx="185" cy="101.4" r=".51" fill="none" stroke="#000080" stroke-width=".21"/>
<path d="M147.4 91.3v10.1h-52.5" fill="none" stroke="#000080" stroke-width=".25"/>
<circle cx="94.9" cy="101.4" r=".51" fill="#000080"/>
<circle cx="94.9" cy="101.4" r=".51" fill="none" stroke="#000080" stroke-width=".21"/>
<circle cx="107.1" cy="101.4" r=".51" fill="#000080"/>
<circle cx="107.1" cy="101.4" r=".51" fill="none" stroke="#000080" stroke-width=".21"/>
<circle cx="147.4" cy="101.4" r=".51" fill="#000080"/>
<circle cx="147.4" cy="101.4" r=".51" fill="none" stroke="#000080" stroke-width=".21"/>
<path d="M169.5 83.7v4.8h2.8" fill="none" stroke="#000080" stroke-width=".25"/>
<circle cx="169.5" cy="83.7" r=".51" fill="#000080"/>
<circle cx="169.5" cy="83.7" r=".51" fill="none" stroke="#000080" stroke-width=".21"/>
<path d="M260.2 94.1v7.3h-75.2v-2.8" fill="none" stroke="#000080" stroke-width=".25"/>
<circle cx="185" cy="101.4" r=".51" fill="#000080"/>
<circle cx="185" cy="101.4" r=".51" fill="none" stroke="#000080" stroke-width=".21"/>
<circle cx="206.6" cy="101.4" r=".51" fill="#000080"/>
<circle cx="206.6" cy="101.4" r=".51" fill="none" stroke="#000080" stroke-width=".21"/>
<circle cx="229.7" cy="101.4" r=".51" fill="#000080"/>
<circle cx="229.7" cy="101.4" r=".51" fill="none" stroke="#000080" stroke-width=".21"/>
<circle cx="247.7" cy="101.4" r=".51" fill="#000080"/>
<circle cx="247.7" cy="101.4" r=".51" fill="none" stroke="#000080" stroke-width=".21"/>
<path d="M160.1 97.9v3.5" fill="none" stroke="#000080" stroke-width=".25"/>
<circle cx="160.1" cy="101.4" r=".51" fill="#000080"/>
<circle cx="160.1" cy="101.4" r=".51" fill="none" stroke="#000080" stroke-width=".21"/>
<path d="M156.6 68.4v15.3h13.2v-.3h2.5" fill="none" stroke="#000080" stroke-width=".25"/>
<circle cx="156.6" cy="68.4" r=".51" fill="#000080"/>
<circle cx="156.6" cy="68.4" r=".51" fill="none" stroke="#000080" stroke-width=".21"/>
<circle cx="156.6" cy="83.7" r=".51" fill="#000080"/>
<circle cx="156.6" cy="83.7" r=".51" fill="none" stroke="#000080" stroke-width=".21"/>
<circle cx="169.5" cy="83.7" r=".51" fill="#000080"/>
<circle cx="169.5" cy="83.7" r=".51" fill="none" stroke="#000080" stroke-width=".21"/>
<text font-size="6" fill="#000080" x="159.5" y="88.8">PIC1602</text>
<g font-size="5.5" fill="#000080">
<text x="236.8" y="117.4">POWER SUPPLY</text>
<text x="225.6" y="165.4">CAM POWER SUPPLY</text>
<text x="27.1" y="185.2">MOTOR POWER SUPPLY</text>
<text x="139.3" y="183.9">RTC BATTERY</text>
</g>
<g font-size="3.5" fill="#000080">
<text x="147.1" y="85.7">PIC1502</text>
<text x="247.3" y="88.5">PIC2002</text>
<text x="147.1" y="90.6">PIC1501</text>
</g>
<text font-size="3.2" fill="#000080" x="207.9" y="180.6">Schematics | Power</text>
<g font-size="2.3">
<text x="37.8" y="11.6">1</text>
<text x="110.7" y="11.6">2</text>
<text x="183.8" y="11.6">3</text>
<text x="256.7" y="11.6">4</text>
<text x="3.9" y="33.2">A</text>
<text x="290.8" y="33.2">A</text>
<text x="35.6" y="39.8">1</text>
<text x="40.3" y="41.1">POWER</text>
<text x="246.8" y="41.6">2</text>
<text x="254.6" y="41.6">1</text>
<text x="35.4" y="42.3">2</text>
<text x="40.3" y="43.6">GND_1</text>
<text x="49.9" y="43.6">GND_2</text>
<text x="60.8" y="42.3">3</text>
<text x="94.4" y="67.7" transform="rotate(-90 94.4 67.7)">2</text>
<text x="94.4" y="75.2" transform="rotate(-90 94.4 75.2)">1</text>
<text x="4" y="81.4">B</text>
<text x="26.8" y="83.1">2</text>
<text x="34.4" y="83.1">1</text>
<text x="48" y="83.1">1</text>
<text x="78.4" y="83.1">3</text>
<text x="114.8" y="83.1">3</text>
<text x="140.1" y="83.1">2</text>
<text x="174.5" y="82.9">1</text>
<text x="194.7" y="82.9">5</text>
<text x="219.1" y="82.9">3</text>
<text x="239.4" y="82.9">2</text>
<text x="291" y="81.4">B</text>
<text x="40.3" y="87.2" transform="rotate(-90 40.3 87.2)">2</text>
<text x="52.7" y="84.4">INPUT</text>
<text x="65.6" y="84.4">OUTPUT</text>
<text x="94.4" y="87.2" transform="rotate(-90 94.4 87.2)">2</text>
<text x="106.6" y="88.7" transform="rotate(-90 106.6 88.7)">2</text>
<text x="119.5" y="84.4">VIN</text>
<text x="130" y="84.4">VOUT</text>
<text x="130" y="86.9">VOUT</text>
<text x="140.1" y="85.7">4</text>
<text x="147" y="84.2" transform="rotate(-90 147 84.2)">2</text>
<text x="159.6" y="88.2" transform="rotate(-90 159.6 88.2)">2</text>
<text x="174.4" y="88">3</text>
<text x="179.2" y="84.1">VIN VOUT</text>
<text x="179.2" y="89.3">EN</text>
<text x="187.7" y="89.3">NC</text>
<text x="194.7" y="88">4</text>
<text x="206.1" y="88.2" transform="rotate(-90 206.1 88.2)">2</text>
<text x="223.9" y="84.1">IN</text>
<text x="230.9" y="84.1">OUT</text>
<text x="231.1" y="86.7">TAB</text>
<text x="239.4" y="85.4">4</text>
<text x="247.3" y="87" transform="rotate(-90 247.3 87)">2</text>
<text x="259.7" y="87" transform="rotate(-90 259.7 87)">2</text>
<text x="40.3" y="94.7" transform="rotate(-90 40.3 94.7)">1</text>
<text x="69.7" y="92">GND</text>
<text x="69.7" y="94.6">GND</text>
<text x="78.4" y="90.8">2</text>
<text x="78.4" y="93.3">4</text>
<text x="94.4" y="94.7" transform="rotate(-90 94.4 94.7)">1</text>
<text x="129.3" y="92">Ground</text>
<text x="140.1" y="90.8">1</text>
<text x="147" y="91.6" transform="rotate(-90 147 91.6)">1</text>
<text x="159.6" y="95.7" transform="rotate(-90 159.6 95.7)">1</text>
<text x="182.5" y="92.5">GND</text>
<text x="206.1" y="95.7" transform="rotate(-90 206.1 95.7)">1</text>
<text x="227.2" y="90">GND</text>
<text x="229.2" y="93.9" transform="rotate(-90 229.2 93.9)">1</text>
<text x="247.3" y="94.4" transform="rotate(-90 247.3 94.4)">1</text>
<text x="259.7" y="94.4" transform="rotate(-90 259.7 94.4)">1</text>
<text x="106.6" y="96.2" transform="rotate(-90 106.6 96.2)">1</text>
<text x="184.5" y="96.6" transform="rotate(-90 184.5 96.6)">2</text>
<text x="4" y="129.6">C</text>
<text x="291" y="129.6">C</text>
<text x="226.4" y="141.5">2</text>
<text x="226.6" y="138.9">1</text>
<text x="231.2" y="140.2">VIN</text>
<text x="231.2" y="142.8">GND</text>
<text x="239.2" y="140.2">VOUT</text>
<text x="242.4" y="142.8">NC</text>
<text x="249.3" y="141.5">4</text>
<text x="249.3" y="138.9">5</text>
<text x="260.2" y="141.8" transform="rotate(-90 260.2 141.8)">2</text>
<text x="226.5" y="144">3</text>
<text x="231.2" y="145.3">EN</text>
<text x="260.2" y="149.2" transform="rotate(-90 260.2 149.2)">1</text>
<text x="33.2" y="154.2">1</text>
<text x="44.6" y="154.2">5</text>
<text x="49.4" y="155.4">NC/NC</text>
<text x="78.2" y="155.4">NO</text>
<text x="85.2" y="154.2">4</text>
<text x="149.7" y="154.2">2</text>
<text x="149.8" y="151.6">1</text>
<text x="154.5" y="152.9">1</text>
<text x="154.5" y="155.4">2</text>
<text x="160.2" y="152.9">3</text>
<text x="165" y="151.6">3</text>
<text x="33.2" y="159.2">2</text>
<text x="44.6" y="156.7">6</text>
<text x="44.6" y="159.2">8</text>
<text x="49.4" y="158">COM</text>
<text x="49.4" y="160.5">COIL-</text>
<text x="74.8" y="160.5">COIL+</text>
<text x="76.2" y="158">COM</text>
<text x="85.2" y="159.2">1</text>
<text x="85.2" y="156.7">3</text>
<text x="4" y="177.7">D</text>
<text x="201.5" y="177.7">Title</text>
<text x="290.9" y="177.7">D</text>
<text x="201.5" y="185.3">Size</text>
<text x="214.2" y="185.3">Number</text>
<text x="265" y="185.3">Revision</text>
<text x="202.8" y="189.1">A4</text>
<text x="201.5" y="192.9">Date:</text>
<text x="201.5" y="195.5">File:</text>
<text x="213" y="192.9">11/30/2024</text>
<text x="213" y="195.5">C:\Users\..\Power.SchDoc</text>
<text x="252.3" y="192.9">Sheet</text>
<text x="252.3" y="195.5">Drawn By: Luiz Felipe Carneiro</text>
<text x="259.1" y="192.9">of</text>
<text x="37.8" y="199.3">1</text>
<text x="110.7" y="199.3">2</text>
<text x="183.8" y="199.3">3</text>
<text x="256.7" y="199.3">4</text>
</g>
<g font-size="2.3" fill="#800000">
<text x="27.6" y="41.1">VS</text>
<text x="225.4" y="42.8">AVDD_2V8_CAM</text>
<text x="266" y="42.8">GND</text>
<text x="159.6" y="54">VDDA</text>
<text x="61.5" y="55.2">GND</text>
<text x="91.9" y="59.3">VBUS</text>
<text x="159.6" y="59">3V3</text>
<text x="159.6" y="64.1">VDD3P3_RTC</text>
<text x="197.6" y="63.4">AVDD_2V8_CAM</text>
<text x="159.6" y="69.2">VDD3P3_CPU</text>
<text x="209.7" y="73.5">DOVDD_2V8_CAM</text>
<text x="21" y="80.6">Vin</text>
<text x="38.8" y="80.6">12V</text>
<text x="97.9" y="80.9">5V</text>
<text x="263.2" y="80.1">1V8</text>
<text x="263.5" y="84.1">VDD_SPI</text>
<text x="104.6" y="108.5">GND</text>
<text x="252.5" y="134.4">VDD_1V5_CAM</text>
<text x="205.5" y="142.8">GND</text>
<text x="215.7" y="140.2">1V8</text>
<text x="92.8" y="155.4">VS</text>
<text x="131.2" y="155.4">VBAT.RTC</text>
<text x="258.3" y="155.9">GND</text>
<text x="35.1" y="158">Vin</text>
<text x="92.8" y="160.5">VS</text>
<text x="92.8" y="158">Vin</text>
<text x="165.6" y="159.2">GND</text>
<text x="36.6" y="166.8">GND</text>
</g>
<g font-size="2.3" fill="#000080">
<text x="38.5" y="37.3">J2 Power Supply</text>
<text x="249.8" y="39.3">C14</text>
<text x="38.5" y="47.4">694106301002</text>
<text x="248.5" y="47.4">0.1µF</text>
<text x="97.7" y="74">D1</text>
<text x="51" y="80.6">U4</text>
<text x="78.6" y="80.6">5V</text>
<text x="117.7" y="80.6">U5</text>
<text x="138.6" y="80.3">3.3V</text>
<text x="177.4" y="80.3">U6</text>
<text x="229.2" y="80.6">U7</text>
<text x="243.2" y="80.3">1.8V</text>
<text x="29.6" y="88.5">D2</text>
<text x="149.7" y="88">C15</text>
<text x="43.1" y="93.6">0.22µF</text>
<text x="43.1" y="91">C17</text>
<text x="97.2" y="93.6">10µF</text>
<text x="97.2" y="91">C18</text>
<text x="109.9" y="92.5">C19</text>
<text x="109.9" y="95.1">100nF</text>
<text x="117.7" y="95.8">AMS1117-3.3</text>
<text x="149.7" y="90.5">10µF</text>
<text x="162.9" y="92">C16</text>
<text x="162.9" y="94.6">100nF</text>
<text x="208.9" y="94.6">10µF</text>
<text x="208.9" y="92">C22</text>
<text x="250" y="93.3">10µF</text>
<text x="250" y="90.8">C20</text>
<text x="262.5" y="93.3">100 µF</text>
<text x="262.5" y="90.8">C21</text>
<text x="51" y="98.4">LM7805MP/NOPB</text>
<text x="176.1" y="98.9">ADP122AUJZ-2.8-R7</text>
<text x="218" y="96.6">LM1117MPX-1.8/NOPB</text>
<text x="229.4" y="136.4">U8</text>
<text x="26.1" y="149.1">J3</text>
<text x="152.7" y="149.1">BT1</text>
<text x="229.4" y="149.1">ADP170AUJZ-1.5-R7</text>
<text x="263" y="148.1">1µF</text>
<text x="263" y="145.5">C23</text>
<text x="28.5" y="153.7">1</text>
<text x="47.7" y="151.6">U9</text>
<text x="128.7" y="152.6">Peripherals[1A]</text>
<text x="28.3" y="158.7">2</text>
<text x="152.7" y="159.2">120591-1</text>
<text x="47.7" y="164.3">DE1A1B-12V</text>
<text x="24" y="168.6" transform="rotate(-90 24 168.6)">Motor Battery Connector</text>
<text x="215.7" y="189.1">PWR-02</text>
<text x="266.5" y="188.4">1.0</text>
</g>
</svg>
